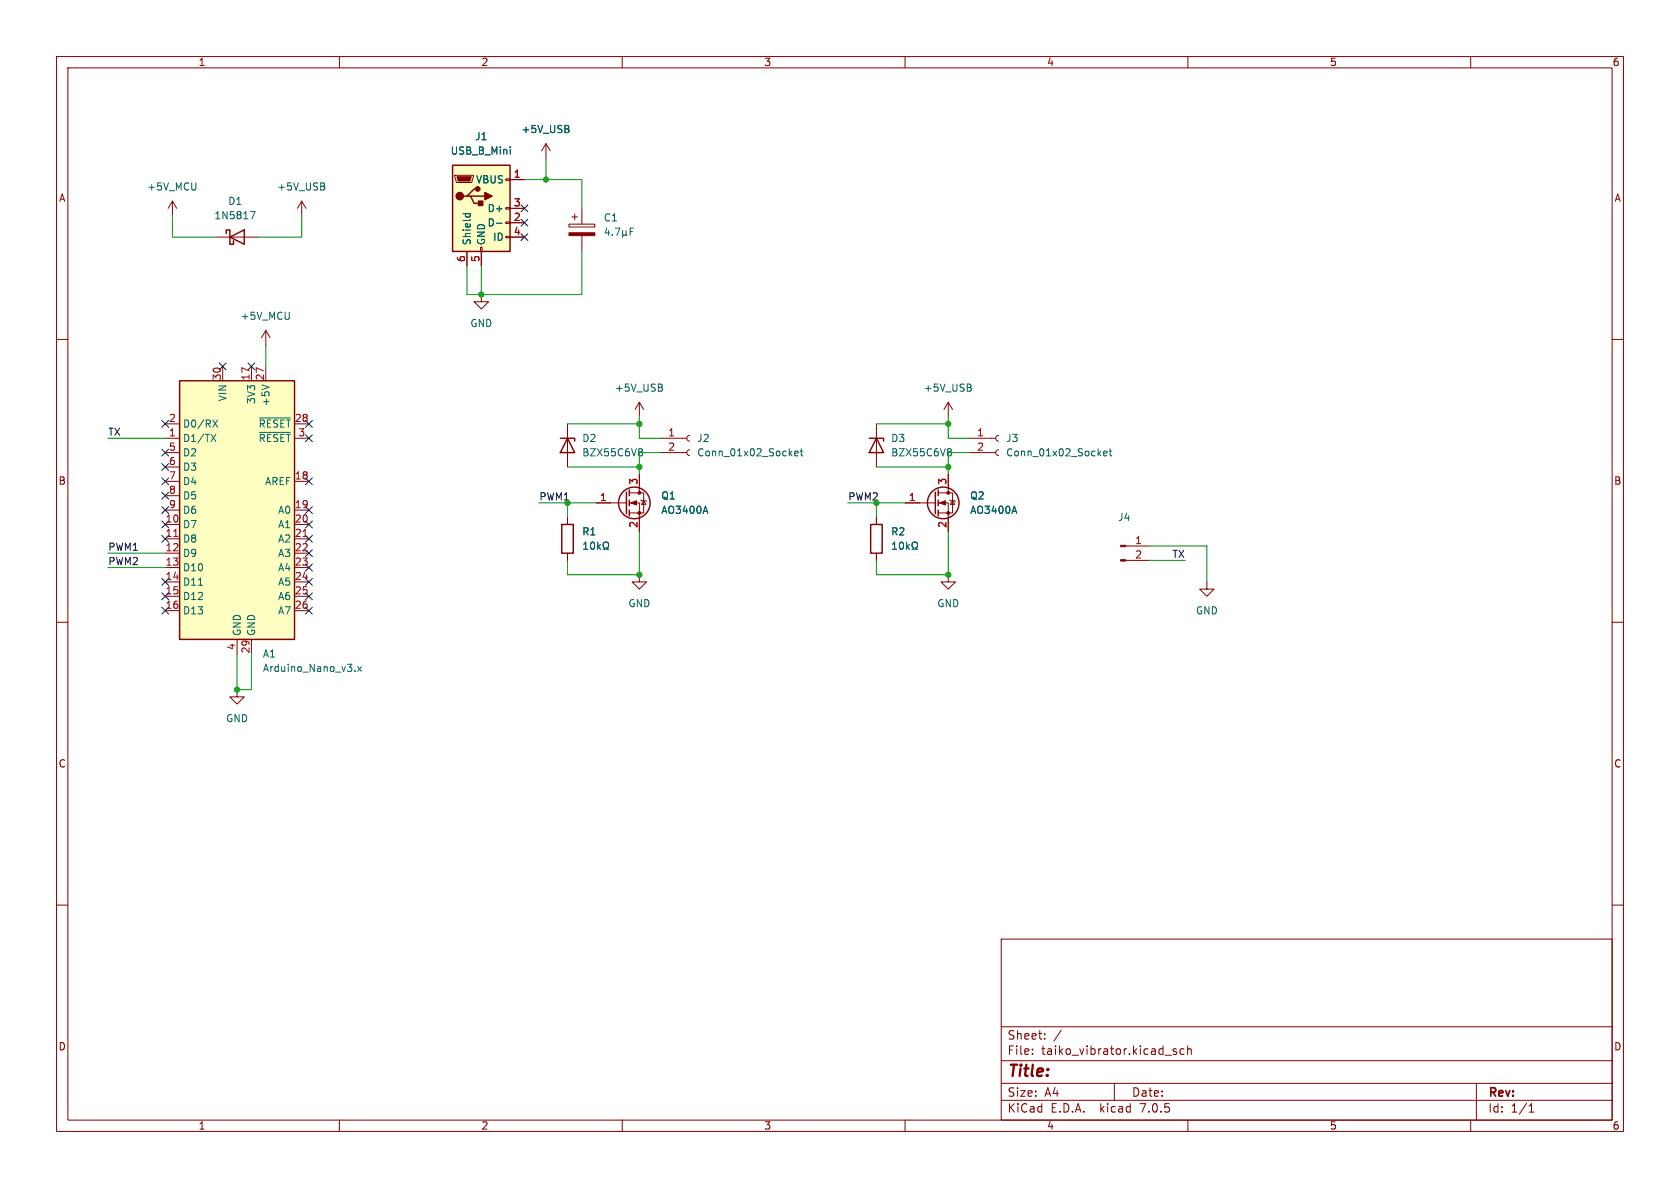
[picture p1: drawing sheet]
<svg xmlns="http://www.w3.org/2000/svg" width="297mm" height="210mm" viewBox="0 0 297 210" stroke-linecap="round" stroke-linejoin="round" font-family="sans-serif">
<g fill="none" stroke="#840000" stroke-width=".18">
<path d="M10 10h277v190h-277zM12 12h273v186h-273zM60 10v2M110 10v2M160 10v2M210 10v2M260 10v2M30.5 35.6l.7 1.2M30.5 35.6v2.5M30.5 35.6l-.8 1.2M53.3 35.6l-.7 1.2M53.3 35.6v2.5"/>
<path d="M53.3 35.6l.8 1.2M80.4 31h3.3v.2l-.3 1.1h-2.8zM89.4 39.2h.8v.3h-.8zM89.4 36.7h.8v.3h-.8zM89.4 31.6h.8v.3h-.8zM90.2 31.8h2.5M90.2 39.4h2.5M90.2 36.8h2.5M96.5 25.4l.8 1.3M96.5 25.4v2.5M96.5 25.4l-.7 1.3M100.6 39.6h4.6v.5h-4.6z"/>
<path d="M101.1 38.4h1M101.6 37.8v1.1M102.9 36.8v2.8M10 60h2M38.1 41.9h7.6M47 58.4l.8 1.3M47 58.4v2.6M47 58.4l-.8 1.3M82.5 44.5v2.5M85 43.7h.2v.8h-.2zM85.1 52.1v1.2h-1.3l1.3 1.3 1.3-1.3h-1.3M85.1 44.5v2.5"/>
<path d="M89.4 41.8h.8v.2h-.8zM90.2 41.9h2.5M102.9 41.7v2.8M285 60h2M29.2 77.5h2.5M29.2 74.9h2.5M39.4 64.8v2.5M44.4 64.8v2.5M47 64.8v2.5M52.1 77.5h2.5M52.1 74.9h2.5M100.3 74.9v7.7"/>
<path d="M113 71.1l-.7 1.3M113 71.1v2.6M113 71.1l.8 1.3M116.8 77.5h4.6M121.9 79.5l-.3 .1-.2 .4 .2 .4 .3 .1M121.9 77l-.3 .1-.2 .4 .2 .3 .3 .2M154.9 74.9v7.7M167.6 71.1v2.6M167.6 71.1l-.7 1.3M167.6 71.1l.8 1.3M171.4 77.5h4.6M176.5 79.5l-.3 .1-.2 .4 .2 .4 .3 .1"/>
<path d="M176.5 77l-.3 .1-.2 .4 .2 .3 .3 .2M29.2 80h2.5M29.2 92.7h2.5M29.2 95.3h2.5M29.2 97.8h2.5M29.2 85.1h2.5M29.2 90.2h2.5M29.2 82.6h2.5M29.2 87.6h2.5M52.1 92.7h2.5M52.1 95.3h2.5M52.1 97.8h2.5"/>
<path d="M52.1 85.1h2.5M52.1 90.2h2.5M100.3 91.4v1.3M100.3 97.8v1.3M105.4 88.9h5.3M111.3 88.9h1.7v5.1M111.3 87.1h2.5v3.6h-2.5M113 83.8v3.3M113.3 88.4l.1 .1h.8l.1 .1M113.8 88.5l.4 .7h-.8zM116.8 80h4.6M154.9 91.4v1.3"/>
<path d="M154.9 97.8v1.3M160 88.9h5.4M165.9 88.9h1.7v5.1M165.9 87.1h2.5v3.6h-2.5M167.6 83.8v3.3M167.9 88.4l.1 .1h.8l.1 .1M168.4 88.5l.4 .7h-.8zM171.4 80h4.6M199 99.1h4.2M199 96.5h4.2M10 110h2M29.2 100.3h2.5"/>
<path d="M29.2 102.9h2.5M29.2 105.4h2.5M29.2 108h2.5M41.9 113v2.6M44.4 113v2.6M52.1 100.3h2.5M52.1 102.9h2.5M52.1 105.4h2.5M52.1 108h2.5M113 101.6v1.3h-1.2l1.2 1.2 1.3-1.2h-1.3M167.6 101.6v1.3h-1.2l1.2 1.2 1.3-1.2h-1.3M213.4 102.9v1.2h-1.3l1.3 1.3 1.2-1.3h-1.2"/>
<path d="M285 110h2M41.9 121.9v1.3h1.3l-1.3 1.3-1.3-1.3h1.3M10 160h2M285 160h2M177 166h108v32h-108zM60 198v2M110 198v2M160 198v2M177 194.5h108M177 191.5h108M177 187.5h108M177 181.5h108"/>
<path d="M182.5 186.3v.1M182.5 185.5v.1M184.7 183.6v.1M184.7 182.8v.1M187.6 182.1l-1.3 2M197 191.5v3M206 186.5h1.1M208 185.5l-.4-.1-.2 .2 .1 .2 .5 .2v.3h-.6M209.3 185.5l-.4-.1-.3 .3v.4l.1 .2h.6M210 184.9v1.5M210 185.5l.2-.1 .3 .1 .1 .9M210 198v2"/>
<path d="M260 198v2M261 191.5v6.5M270.3 196.6h.9M270.3 195.5l.4-.4v1.5"/>
</g>
<g fill="none" stroke="#006464" stroke-width=".18">
<path d="M44.3 37.4h.8l-.5 1.3M57.3 33l.1 .2-.1 .3M57.3 32.5v.3M81.9 37.8h1.2M82.3 37.8v.3M83.1 37.8v.3M87.8 39.5h1M90.2 26v.1M90.2 26.4v.8M100.5 22.8l.1 .2-.1 .4M100.5 22.3v.4M107.3 40.3l-.3 .9h.8"/>
<path d="M107.6 40.8v.8M108.3 41.5v.1M108.7 40.3h.9l-.6 1.3M110.1 40.8v1.2M110.1 41.4l.2 .2h.2l.2-.2M110.7 41.4l.2 .2M110.7 40.8v.6M111.4 40.9h.4M112 40.3h-.6v1.3M37.3 76.8l.9 1.2M37.6 74.2l.9 1.3M38.2 76.8l-.9 1.2"/>
<path d="M38.5 74.2l-.9 1.3M45.8 73.9h5.5M45.8 76.4h5.5M113.1 79.3h.2l.3 .3-.3 .3M113.1 79.9h.2M113.3 79.9l.2 .1 .1 .3-.1 .2-.4 .1M117 68.6l.1 .1-.1 .4M117 68v.4M141.5 79.7h.4M141.6 79.3v1.1l.3 .2M167.7 79.3h.3l.2 .3-.2 .3M167.7 79.9h.3"/>
<path d="M168 79.9l.1 .1 .1 .3-.1 .2-.4 .1M171.6 68.6l.1 .1-.1 .4M171.6 68v.4M196.1 79.7h.5M196.3 79.3v1.1l.3 .2M103.2 97.1h.7M103.2 96.2l.3-.4v1.3M104.5 96l.2-.2a.68 .68 0 0 1 .4 .7 .68 .68 0 0 1-.4 .6l-.2-.1-.1-.4zM105.7 95.8v1.3M105.8 96.6l.3 .5M106.1 96.3l-.4 .4M106.6 97.1h.3v-.2a.54 .54 0 0 1-.2-.8 .54 .54 0 0 1 .7-.2 .58 .58 0 0 1-.1 1v.2h.3"/>
<path d="M124.7 89.5l.4 1.2M140.5 80.2l.6-.2-.1-.2-.3-.1-.2 .2 .1 .6h.4M157.8 97.1h.7M157.8 96.2l.4-.4v1.3M159.1 96l.2-.2a.68 .68 0 0 1 .4 .7 .68 .68 0 0 1-.4 .6l-.2-.1-.1-.4zM160.3 95.8v1.3M160.4 96.6l.4 .5M160.8 96.3l-.5 .4M161.2 97.1h.3v-.2a.54 .54 0 0 1-.2-.8 .54 .54 0 0 1 .7-.2 .58 .58 0 0 1-.1 1v.2h.3M179.3 89.5l.4 1.2M195.1 80.2l.6-.2v-.2l-.4-.1-.2 .2 .1 .6h.5M35.1 103.4h.7"/>
<path d="M62.7 118.6v.1M63.2 117.8l.7 .9M63.9 117.8l-.7 .9"/>
</g>
<g fill="none" stroke="#840000" stroke-width=".25">
<path d="M80 29.2h10.2v15.3h-10.2zM82.5 34.7h.7l.6 1.2h1.3M83.2 34.7h2.5M84.5 33.4h-.7l-1.3 1.3h-.6M40 41.3v-.7h.6v2.6h.7v-.7M40.6 41.9l2.6-1.3v2.6zM31.7 67.3h20.4v45.7h-20.4zM99.1 77.5h2.5v.5M100.3 77.5l1.3 2.5h-2.5zM153.7 77.5h2.5v.5M154.9 77.5l1.3 2.5h-2.5zM99.3 92.7h2v5.1h-2z"/>
<path d="M110.7 87v3.8M111.3 86.6v1M111.3 88.4v1M111.3 90.2v1M153.9 92.7h2.1v5.1h-2.1zM165.4 87v3.8M165.9 86.6v1M165.9 88.4v1M165.9 90.2v1"/>
<circle cx="112.1" cy="88.9" r="2.79"/>
<circle cx="166.8" cy="88.9" r="2.79"/>
</g>
<g fill="#840000" stroke="#840000" stroke-width=".18">
<path d="M111.5 88.9l1-.4v.8z"/>
<path d="M100.6 41.1h4.6v.6h-4.6z"/>
<path d="M166.1 88.9l1-.4v.8z"/>
<path d="M198.1 98.9h.9v.3h-.9z"/>
<path d="M198.1 96.4h.9v.2h-.9z"/>
<path d="M80.8 31.2h2.5l-.2 .8h-2.1z"/>
<circle cx="113" cy="90.7" r=".25"/>
<circle cx="113" cy="87.1" r=".25"/>
<circle cx="167.6" cy="90.7" r=".25"/>
<circle cx="167.6" cy="87.1" r=".25"/>
</g>
<g fill="#ffffc2" stroke="#ffffc2" stroke-width=".18">
<path d="M31.7 67.3h20.4v45.7h-20.4z"/>
<path d="M80 29.2h10.2v15.3h-10.2z"/>
</g>
<path d="M30.7 94.8h.7M53.6 94.8h.7" fill="none" stroke="#a90000" stroke-width=".18"/>
<g fill="#840000" stroke="#840000" stroke-width=".25">
<path d="M85.7 34l1.3 .7-1.3 .6z"/>
<path d="M84.6 35.6h.7v.7h-.7z"/>
<circle cx="81.3" cy="34.7" r=".63"/>
<circle cx="84.5" cy="33.4" r=".38"/>
</g>
<g fill="none" stroke="#009600" stroke-width=".18">
<path d="M30.5 38.1v3.8h7.6M53.3 38.1v3.8h-7.6M92.7 31.8h10.2v5M96.5 27.9v3.9M85.1 47v5.1M102.9 44.5v7.6h-20.4v-5.1M19 77.5h10.2M47 61v3.8M100.3 74.9h12.7M113 73.7v3.8h3.8M154.9 74.9h12.7M167.6 73.7v3.8h3.8"/>
<path d="M19 97.8h10.2M95.2 88.9h10.2M100.3 88.9v2.5M100.3 82.6h12.7M113 94v7.6h-12.7v-2.5M116.8 80h-3.8v3.8M149.9 88.9h10.1M154.9 88.9v2.5M154.9 82.6h12.7M167.6 94v7.6h-12.7v-2.5M171.4 80h-3.8v3.8M203.2 96.5h10.2v6.4"/>
<path d="M203.2 99.1h6.3M19 100.3h10.2M41.9 115.6v6.3h2.5v-6.3"/>
</g>
<g fill="none" stroke="#000084" stroke-width=".18">
<path d="M92.1 38.8l1.2 1.2M92.1 36.2l1.2 1.2M93.3 38.8l-1.2 1.2M93.3 36.2l-1.2 1.2M92.1 41.3l1.2 1.2M93.3 41.3l-1.2 1.2M28.6 79.4l1.2 1.2M28.6 74.3l1.2 1.2M29.8 79.4l-1.2 1.2M29.8 74.3l-1.2 1.2M38.8 64.2l1.2 1.2M40 64.2l-1.2 1.2"/>
<path d="M43.8 64.2l1.3 1.2M45.1 64.2l-1.3 1.2M54 74.3l1.2 1.2M54 76.9l1.2 1.2M55.2 76.9l-1.2 1.2M55.2 74.3l-1.2 1.2M28.6 94.6l1.2 1.3M28.6 84.5l1.2 1.2M28.6 81.9l1.2 1.3M28.6 92.1l1.2 1.2M28.6 87l1.2 1.2M28.6 89.6l1.2 1.2"/>
<path d="M29.8 94.6l-1.2 1.3M29.8 84.5l-1.2 1.2M29.8 81.9l-1.2 1.3M29.8 92.1l-1.2 1.2M29.8 87l-1.2 1.2M29.8 89.6l-1.2 1.2M54 84.5l1.2 1.2M54 97.2l1.2 1.2M54 94.6l1.2 1.3M54 99.7l1.2 1.2M54 89.6l1.2 1.2M54 92.1l1.2 1.2"/>
<path d="M55.2 84.5l-1.2 1.2M55.2 97.2l-1.2 1.2M55.2 94.6l-1.2 1.3M55.2 99.7l-1.2 1.2M55.2 89.6l-1.2 1.2M55.2 92.1l-1.2 1.2M28.6 107.3l1.2 1.3M28.6 104.8l1.2 1.2M28.6 102.3l1.2 1.2M29.8 107.3l-1.2 1.3M29.8 104.8l-1.2 1.2M29.8 102.3l-1.2 1.2"/>
<path d="M54 102.3l1.2 1.2M54 107.3l1.2 1.3M54 104.8l1.2 1.2M55.2 102.3l-1.2 1.2M55.2 107.3l-1.2 1.3M55.2 104.8l-1.2 1.2"/>
</g>
<g fill="#009600" stroke="#009600" stroke-width=".18">
<circle cx="41.9" cy="121.9" r=".46"/>
<circle cx="113" cy="101.6" r=".46"/>
<circle cx="85.1" cy="52.1" r=".46"/>
<circle cx="100.3" cy="88.9" r=".46"/>
<circle cx="96.5" cy="31.8" r=".46"/>
<circle cx="113" cy="74.9" r=".46"/>
<circle cx="113" cy="82.6" r=".46"/>
<circle cx="167.6" cy="74.9" r=".46"/>
<circle cx="167.6" cy="82.6" r=".46"/>
<circle cx="167.6" cy="101.6" r=".46"/>
<circle cx="154.9" cy="88.9" r=".46"/>
</g>
<text font-size="2.8" fill="#840000" x="178" y="190.8">Title:</text>
<g font-size="2.1" fill="#840000">
<text x="178" y="183.9">Sheet:</text>
<text x="178" y="186.6">File:</text>
<text x="184" y="186.6">taiko_vibrator.kicad_sch</text>
<text x="178" y="196.8">KiCad</text>
<text x="178" y="194">Size:</text>
<text x="184.6" y="194">A4</text>
<text x="185.7" y="196.8">E.D.A.</text>
<text x="194.4" y="196.8">kicad</text>
<text x="200" y="194">Date:</text>
<text x="201.5" y="196.8">7.0.5</text>
<text x="263" y="194.2">Rev:</text>
<text x="263" y="196.8">Id:</text>
<text x="267" y="196.8">1/1</text>
</g>
<g font-size="1.8" fill="#840000">
<text x="35" y="11.8">1</text>
<text x="85" y="11.8">2</text>
<text x="135" y="11.8">3</text>
<text x="185" y="11.8">4</text>
<text x="235" y="11.8">5</text>
<text x="285" y="11.8">6</text>
<text x="10.4" y="35.8">A</text>
<text x="285.4" y="35.8">A</text>
<text x="10.3" y="85.8">B</text>
<text x="285.3" y="85.8">B</text>
<text x="10.3" y="135.8">C</text>
<text x="285.3" y="135.8">C</text>
<text x="10.3" y="185.8">D</text>
<text x="285.3" y="185.8">D</text>
<text x="35" y="199.8">1</text>
<text x="85" y="199.8">2</text>
<text x="135" y="199.8">3</text>
<text x="185" y="199.8">4</text>
<text x="235" y="199.8">5</text>
<text x="285" y="199.8">6</text>
</g>
<g font-size="1.8" fill="#006464">
<text x="92.1" y="23.7">+5V_USB</text>
<text x="79.6" y="27.5">USB_B_Mini</text>
<text x="83.9" y="25">J1</text>
<text x="26" y="33.8">+5V_MCU</text>
<text x="49" y="33.8">+5V_USB</text>
<text x="84.1" y="32.6">VBUS</text>
<text x="37.8" y="38.9">1N5817</text>
<text x="40.3" y="36.4">D1</text>
<text x="86.2" y="40.2">D-</text>
<text x="86.2" y="37.7">D+</text>
<text x="106.7" y="39.3">C1</text>
<text x="83.4" y="43.4" transform="rotate(-90 83.4 43.4)">Shield</text>
<text x="85.9" y="43.4" transform="rotate(-90 85.9 43.4)">GND</text>
<text x="87.2" y="42.7">ID</text>
<text x="42.5" y="56.7">+5V_MCU</text>
<text x="83.1" y="58">GND</text>
<text x="40.2" y="71" transform="rotate(-90 40.2 71)">VIN</text>
<text x="45.3" y="71.5" transform="rotate(-90 45.3 71.5)">3V3</text>
<text x="47.8" y="71.8" transform="rotate(-90 47.8 71.8)">+5V</text>
<text x="108.6" y="69.4">+5V_USB</text>
<text x="163.3" y="69.4">+5V_USB</text>
<text x="32.3" y="75.8">D0/RX</text>
<text x="45.7" y="75.8">~{RESET}</text>
<text x="32.3" y="78.3">D1/TX</text>
<text x="32.3" y="80.8">D2</text>
<text x="32.3" y="83.4">D3</text>
<text x="45.7" y="78.3">~{RESET}</text>
<text x="102.9" y="78.3">D2</text>
<text x="102.9" y="80.8">BZX55C6V8</text>
<text x="123.2" y="78.3">J2</text>
<text x="123.2" y="80.8">Conn_01x02_Socket</text>
<text x="157.5" y="78.3">D3</text>
<text x="157.5" y="80.8">BZX55C6V8</text>
<text x="177.8" y="78.3">J3</text>
<text x="177.8" y="80.8">Conn_01x02_Socket</text>
<text x="32.3" y="85.9">D4</text>
<text x="32.3" y="88.5">D5</text>
<text x="46.8" y="85.9">AREF</text>
<text x="116.8" y="88.5">Q1</text>
<text x="171.5" y="88.5">Q2</text>
<text x="32.3" y="93.5">D7</text>
<text x="32.3" y="91">D6</text>
<text x="49.1" y="91">A0</text>
<text x="49.1" y="93.5">A1</text>
<text x="102.9" y="94.8">R1</text>
<text x="116.8" y="91">AO3400A</text>
<text x="157.5" y="94.8">R2</text>
<text x="171.5" y="91">AO3400A</text>
<text x="197.6" y="92.3">J4</text>
<text x="32.3" y="96.1">D8</text>
<text x="32.3" y="98.6">D9</text>
<text x="32.3" y="101.2">D10</text>
<text x="49.1" y="96.1">A2</text>
<text x="49.1" y="98.6">A3</text>
<text x="49.1" y="101.2">A4</text>
<text x="32.3" y="103.7">D11</text>
<text x="32.3" y="106.2">D12</text>
<text x="49.1" y="103.7">A5</text>
<text x="49.1" y="106.2">A6</text>
<text x="111" y="107.5">GND</text>
<text x="165.6" y="107.5">GND</text>
<text x="32.3" y="108.8">D13</text>
<text x="42.7" y="112.5" transform="rotate(-90 42.7 112.5)">GND</text>
<text x="45.3" y="112.5" transform="rotate(-90 45.3 112.5)">GND</text>
<text x="49.1" y="108.8">A7</text>
<text x="211.4" y="108.8">GND</text>
<text x="46.4" y="116.4">A1</text>
<text x="46.4" y="118.9">Arduino_Nano_v3.x</text>
<text x="39.9" y="127.8">GND</text>
</g>
<g font-size="1.8" fill="#a90000">
<text x="90.8" y="31.5">1</text>
<text x="90.8" y="39.1">2</text>
<text x="90.8" y="36.6">3</text>
<text x="90.8" y="41.7">4</text>
<text x="82.3" y="46.4" transform="rotate(-90 82.3 46.4)">6</text>
<text x="84.8" y="46.4" transform="rotate(-90 84.8 46.4)">5</text>
<text x="39.1" y="67.3" transform="rotate(-90 39.1 67.3)">30</text>
<text x="44.2" y="67.3" transform="rotate(-90 44.2 67.3)">17</text>
<text x="46.7" y="67.3" transform="rotate(-90 46.7 67.3)">27</text>
<text x="29.8" y="77.2">1</text>
<text x="29.8" y="74.7">2</text>
<text x="52.1" y="74.7">28</text>
<text x="52.7" y="77.2">3</text>
<text x="118.1" y="77.2">1</text>
<text x="172.7" y="77.2">1</text>
<text x="29.8" y="79.8">5</text>
<text x="29.8" y="82.3">6</text>
<text x="118.1" y="79.8">2</text>
<text x="172.7" y="79.8">2</text>
<text x="29.8" y="84.8">7</text>
<text x="29.8" y="87.4">8</text>
<text x="29.8" y="89.9">9</text>
<text x="52.1" y="84.8">18</text>
<text x="52.1" y="89.9">19</text>
<text x="106" y="88.6">1</text>
<text x="112.8" y="85.8" transform="rotate(-90 112.8 85.8)">3</text>
<text x="160.6" y="88.6">1</text>
<text x="167.4" y="85.8" transform="rotate(-90 167.4 85.8)">3</text>
<text x="29.2" y="92.5">10</text>
<text x="29.2" y="95">11</text>
<text x="52.1" y="92.5">20</text>
<text x="52.1" y="95">21</text>
<text x="112.8" y="93.4" transform="rotate(-90 112.8 93.4)">2</text>
<text x="167.4" y="93.4" transform="rotate(-90 167.4 93.4)">2</text>
<text x="29.2" y="97.5">12</text>
<text x="29.2" y="100.1">13</text>
<text x="52.1" y="97.5">22</text>
<text x="52.1" y="100.1">23</text>
<text x="200.6" y="96.3">1</text>
<text x="200.6" y="98.8">2</text>
<text x="29.2" y="102.6">14</text>
<text x="29.2" y="105.2">15</text>
<text x="29.2" y="107.7">16</text>
<text x="52.1" y="102.6">24</text>
<text x="52.1" y="105.2">25</text>
<text x="52.1" y="107.7">26</text>
<text x="41.7" y="115" transform="rotate(-90 41.7 115)">4</text>
<text x="44.2" y="115.6" transform="rotate(-90 44.2 115.6)">29</text>
</g>
<g font-size="1.8" fill="#0f0f0f">
<text x="19" y="77.1">TX</text>
<text x="95.2" y="88.6">PWM1</text>
<text x="149.9" y="88.6">PWM2</text>
<text x="19" y="97.4">PWM1</text>
<text x="19" y="100">PWM2</text>
<text x="207.2" y="98.7">TX</text>
</g>
</svg>
